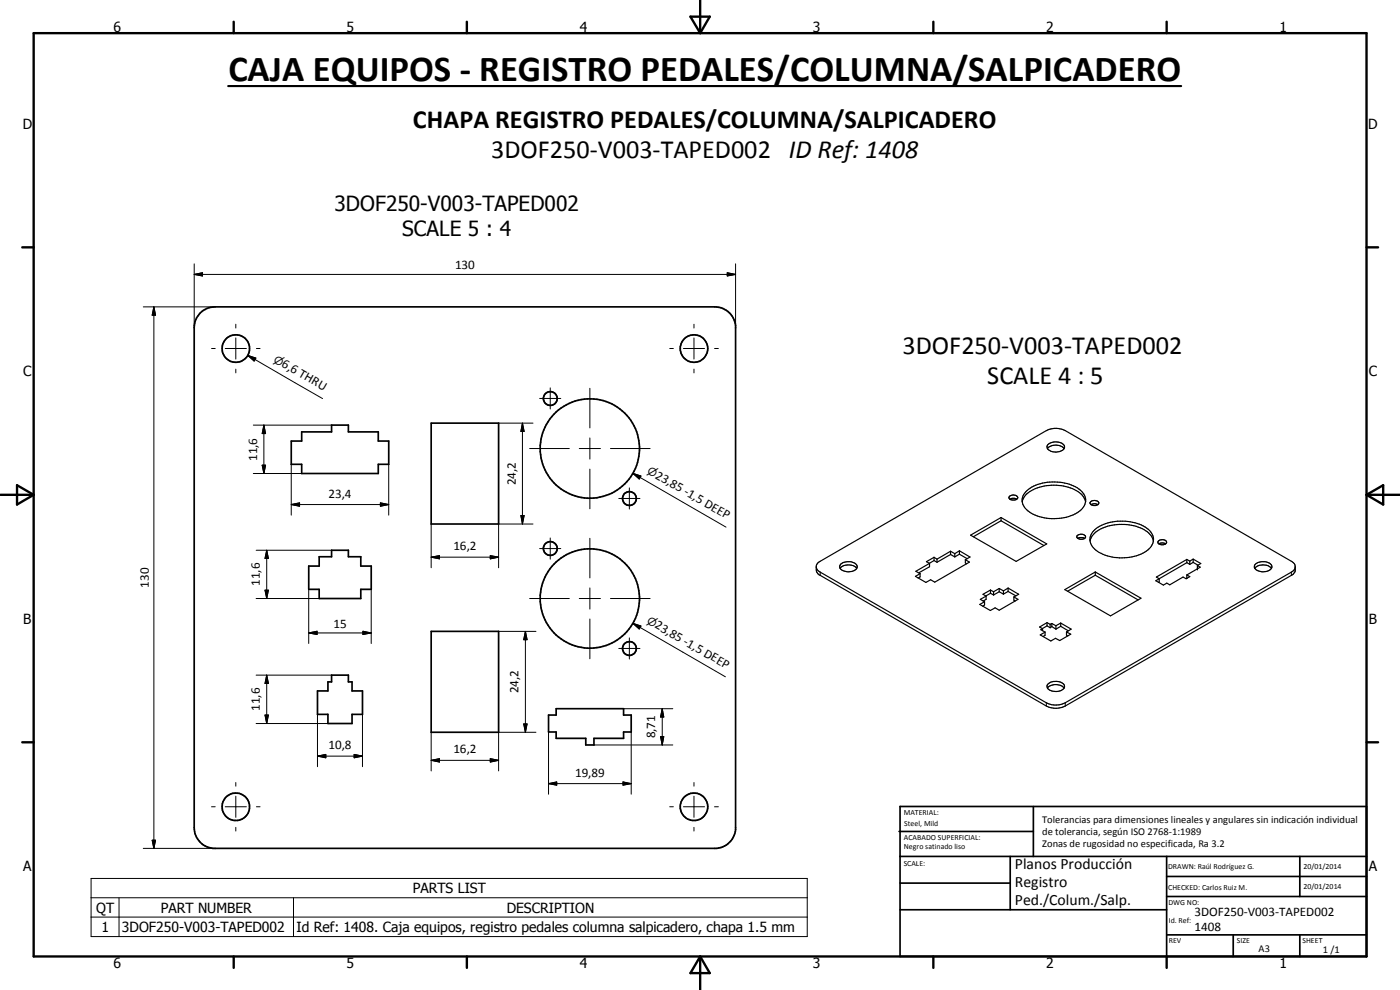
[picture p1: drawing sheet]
<svg xmlns="http://www.w3.org/2000/svg" width="420mm" height="297mm" viewBox="0 0 420 297" stroke-linecap="round" stroke-linejoin="round" font-family="sans-serif">
<g fill="none" stroke="#000" stroke-width=".51">
<path d="M60.1 93.9l2-1.4 2.4-.4h150a6.3 6.3 0 0 1 6.3 5.6v151.2a6.3 6.3 0 0 1-5.7 5.7h-151.2a6.3 6.3 0 0 1-5.6-6.3v-150a6.2 6.2 0 0 1 1.8-4.4zM87.4 132.3h3.1v-2.7h9v-2h5.1v2h8.9v2.7h3.2v7h-3.2v2.8h-23v-2.8h-3.1zM129.4 127h20.2v30.2h-20.2zM92.7 169.8h3.1v-2.8h3.7v-1.9h5.1v1.9h3.7v2.8h3.1v7h-3.1v2.8h-12.5v-2.8h-3.1zM129.4 189.4h20.2v30.3h-20.2zM99.5 202.6h5.1v2h1.1v2.7h3.1v7h-3.1v2.8h-7.3v-2.8h-3.1v-7h3.1v-2.7h1.1zM164.6 214.5h2.3v-1.9h20.2v1.9h2.3v5.1h-2.3v1.9h-8.8v2h-2.5v-2h-8.9v-1.9h-2.3zM269.8 249.5h40.3M270.1 242h140v45h-140zM270.1 257h140M303.2 257v16M310.1 242v15"/>
<path d="M350.1 257v30M390.1 257v12M270.1 265h33.1M270.1 273h80M350.1 269h60M350.1 263h60M350.1 280.5h60M370.1 280.5v6.5M390.1 280.5v6.5"/>
<circle cx="70.8" cy="104.6" r="4.1"/>
<circle cx="165.1" cy="119.6" r="2.07"/>
<circle cx="208.3" cy="104.6" r="4.1"/>
<circle cx="177" cy="134.6" r="14.9"/>
<circle cx="188.9" cy="149.6" r="2.08"/>
<circle cx="165.1" cy="164.6" r="2.06"/>
<circle cx="177" cy="179.6" r="14.9"/>
<circle cx="188.9" cy="194.6" r="2.07"/>
<circle cx="70.8" cy="242.1" r="4.1"/>
<circle cx="208.3" cy="242.1" r="4.1"/>
</g>
<g fill="none" stroke="#000" stroke-width=".35">
<path d="M314.4 134.6a3.5 3.5 0 0 1 5 0M314.4 133.5a3.5 3.5 0 0 1 5 .3 1.61 1.61 0 0 1-1.9 1.8 2.64 2.64 0 0 1-3.3-1.4zM300.4 155.3v1M300.4 156.3l12.9 7.4M300.4 156.3l-8.3 4.7M302.9 149a1.67 1.67 0 0 1 2.5 .2 1.46 1.46 0 0 1-1.3 .8 1.46 1.46 0 0 1-1.3-.7zM303.1 149.8l.6-.3 1.4 .3M306.8 150.6a6.3 6.3 0 0 1 5.2-4.4 13.5 13.5 0 0 1 12.8 2.3l.7 1.2 .3 .9M307.9 147.5a13.3 13.3 0 0 1 13-2.2 6 6 0 0 1 4.9 4.6 5.4 5.4 0 0 1-4.4 4.8 13.7 13.7 0 0 1-13.3-1.7 3.6 3.6 0 0 1-.2-5.5zM327.3 150.6a1.38 1.38 0 0 1 1.4-.5 1.38 1.38 0 0 1 1 1 1.57 1.57 0 0 1-2.6-.2zM327.4 151.4a1.87 1.87 0 0 1 2.1 0M328.2 159.3a11.4 11.4 0 0 1 7.2-2.9 12.9 12.9 0 0 1 9.6 2.8 4 4 0 0 1-1.5 6.5 14.1 14.1 0 0 1-15-1 3.6 3.6 0 0 1-.3-5.4z"/>
<path d="M245 170.2l.3 .8 .9 .7 67.8 39.2a6.2 6.2 0 0 0 5.7 0l67.9-39.2 .8-.7 .3-.8M245.5 168.8l68.5-39.6a6.2 6.2 0 0 1 5.7 0l67.9 39.2 1 .9 .1 1.7v.5l-.9 1-68.1 39.3a6.2 6.2 0 0 1-5.7 0l-68.2-39.3-.7-1-.1-.5a2.1 2.1 0 0 1 .5-2.2zM252.1 170.5a3.6 3.6 0 0 1 5 0M252.4 169.2a3.4 3.4 0 0 1 4.8 .6v.4a3.3 3.3 0 0 1-4.7 .7l-.5-.8zM276.1 172.1v1l-.6 .3M279 169l-4.1 2.4 1.2 .7M279 169v1.1l-3.3 1.8M280.3 167.2l.9 .6M280.3 167.2v1M280.3 168.2l.9 .5M280.3 167.2l-2.3 1.3 1 .5M280.3 168.2l-1.4 .8"/>
<path d="M281.2 167.8v.9M285.3 166.4l-4.1 2.3M285.3 165.4v1M285.3 165.4l-4.1 2.4M285.3 165.4l1.2 .7M285.3 166.4l1.2 .7M286.5 166.1v1M287.9 165.3l-1.4 .8M287.9 166.3l-1.4 .8M287.9 165.3v1M287.9 165.3l3.2 1.8-1.4 .8M287.9 166.3l2.4 1.3"/>
<path d="M289.7 167.9v1l.4 .3M289.7 167.9l1.2 .8-10.4 6-1.2-.8-1.4 .9-3.2-1.9 1.4-.8M291.3 160.6l9.1-5.3 13.7 7.9-9.1 5.2zM295.9 178.9l-1.7 .9 1.3 .8M295.9 178.9v.9l-.8 .5M297.3 177l.9 .5M297.3 177v1M297.3 178l.9 .5M297.3 177l-2.3 1.3 .9 .6M297.3 178l-1.4 .8M298.2 177.5v1M299.9 177.5l-1.7 1"/>
<path d="M299.9 176.6v.9M299.9 176.6l-1.7 .9M299.9 176.6l1.2 .7M299.9 177.5l1.2 .8M301.1 177.3v1M302.5 176.4l3.2 1.9-1.4 .8M302.5 176.4v1.1M302.5 177.5l2.4 1.3M302.5 176.4l-1.4 .9M302.5 177.5l-1.4 .8M304.3 179.1v1l.4 .2M304.3 179.1l1.2 .7-5.6 3.3-1.2-.7-1.5 .8-3.2-1.8 1.5-.8"/>
<path d="M319.6 176.9l9.1-5.3 13.7 7.9-9.1 5.3zM323.3 160.7a1.77 1.77 0 0 1 2.5 .3 1.46 1.46 0 0 1-1.3 .8 1.46 1.46 0 0 1-1.3-.8zM323.5 161.5l.6-.2 1.4 .2M327.1 162.3a6.7 6.7 0 0 1 5.2-4.4 14.1 14.1 0 0 1 12.5 2l.9 1.2 .4 1.2M328.7 171.6v1M328.7 172.6l12.9 7.4M328.7 172.6l-8.3 4.8M347.6 162.3a1.44 1.44 0 0 1 2.5 .6 1.53 1.53 0 0 1-2.6-.3zM347.8 163.2a1.87 1.87 0 0 1 2 0M347.9 173.7v.9l-.2 .2M356.2 167.9l.9 .5M356.2 167.9v.9"/>
<path d="M356.2 172.5l.1 1M356.2 168.8l.9 .5M356.2 172.5l.9 .5-1.1 .7-1-.6-3.9 2.4-.9-.5-1 .6-2.3-1.4 1-.5M356.2 167.9l-9.2 5.2 .9 .6M356.2 168.8l-8.3 4.9M357.1 168.4v.9M358.1 167.8l2.3 1.3-1 .6M358.1 167.8v.9M358.1 168.7l1.5 .9M358.1 167.8l-1 .6M358.1 168.7l-1 .6M359.4 169.7v1"/>
<path d="M359.4 169.7l.8 .5-4 2.3M376.6 170.5a3.6 3.6 0 0 1 5 0M376.6 169.4a3.4 3.4 0 0 1 5.1 .4 1.52 1.52 0 0 1-1.6 1.6 3.6 3.6 0 0 1-3.5-.8l-.1-.8zM295.5 180.6v.9l-.6 .4M312.9 188.6v.6M312.9 188.6l-.5 .3 1.2 .8M313.6 189.7v.9l-.6 .4M314.2 186.8l1 .5M314.2 186.8v1M314.2 187.8l1 .5M314.2 186.8l-2.2 1.3 .9 .5M314.2 187.8l-1.4 .8"/>
<path d="M315.2 187.3v1M315.7 187.1l1.2 .6M315.7 187.1v.9M315.7 188l1.2 .8M315.7 188l-.5 .3M315.7 187.1l-.5 .2M316.9 187.7v1.1M318.3 186.9l3.2 1.9-1.4 .8M318.3 186.9v1M318.3 187.9l2.3 1.4M318.3 186.9l-1.4 .8M318.3 187.9l-1.4 .9"/>
<path d="M320.1 189.6v1l.4 .2M320.1 189.6l1.2 .7-3.3 1.9-1.2-.7-1.4 .8-3.2-1.8 1.4-.8M314.4 206.5a3.5 3.5 0 0 1 5 0M314.6 205.1a3.4 3.4 0 0 1 4.8 .6 2.1 2.1 0 0 1-2.6 1.8 2.13 2.13 0 0 1-2.6-1.7z"/>
</g>
<circle cx="359.4" cy="170.7" r=".18" fill="#000"/>
<g fill="none" stroke="#000" stroke-width=".3">
<path d="M58.3 79.2v19.1M220.8 79.2v19.1M43 92.1h21.5M46.2 92.1l.5 2.5h-1zM46.2 92.1v162.5M58.3 82.3l2.5-.5v1zM58.3 82.3h162.5M70.8 97.3v1.1M208.3 97.3v1.1M218.3 81.8l2.5 .5-2.5 .5zM63.5 104.6h1.1M67.6 104.6h6.3"/>
<path d="M70.8 101.4v6.3M70.8 110.7v1.2M74.4 106.6l2.4 .8-.5 .9zM74.4 106.6l22.4 13M77 104.6h1.1M162 119.5h6.3M165.1 116.4v6.3M177 116.5v11.9M201 104.6h1.1M205.1 104.6h6.3M208.3 101.4v6.3M208.3 110.7v1.2"/>
<path d="M214.4 104.6h1.2M76 127.6h23.5M78.7 139.6h1l-.5 2.5zM79.2 127.6l.5 2.5h-1zM79.2 127.6v14.5M87.4 139.3v15.3M116.7 139.3v15.3M149.6 127h10.4M156.8 127l.5 2.5h-1zM156.8 127v30.2M159 134.6h11.8M173.9 134.6h6.3"/>
<path d="M177 131.4v6.4M183.2 134.6h11.9M76 142.1h14.5M87.4 151.4l2.5-.5v1zM87.4 151.4h29.3M114.2 150.9l2.5 .5-2.5 .5zM129.4 157.2v13.1M156.3 154.7h1l-.5 2.5zM160 157.2h-10.4v13.1M177 140.8v11.9M185.7 149.6h6.4M188.9 146.4v6.3"/>
<path d="M189.9 142l2.5 .8-.6 .9zM189.9 142l28 16.2M76.9 179.6h18.9M76.9 165.1h22.6M79.5 177.1h1l-.5 2.5zM80 165.1l.5 2.5h-1zM80 165.1v14.5M92.7 176.8v16.3M111.4 176.8v16.3M129.4 167.2l2.5-.5v1zM129.4 167.2h20.2M147.1 166.7l2.5 .5-2.5 .5z"/>
<path d="M159 179.6h11.8M162 164.6h6.3M165.1 161.4v6.4M173.9 179.6h6.3M177 161.5v11.9M177 176.4v6.4M183.2 179.6h11.9M246.2 171.7v.9M387.6 171.7v.9M92.7 189.9l2.5-.5v1zM92.7 189.9h18.7M108.9 189.4l2.5 .5-2.5 .5z"/>
<path d="M149.6 189.4h11.3M157.7 189.4l.5 2.5h-1zM157.7 189.4v30.3M177 185.7v12M185.7 194.6h6.4M188.9 191.4v6.3M189.9 187l2.5 .8-.6 .9zM189.9 187l27.8 16.1M76.9 217.1h21.5M76.9 202.6h22.6M79.5 214.5h1l-.5 2.6zM80 202.6l.5 2.5h-1z"/>
<path d="M80 202.6v14.5M95.3 214.3v15.7M108.8 214.3v15.7M129.4 219.7v11.6M157.2 217.2h1l-.5 2.5zM160.9 219.7h-11.3v11.6M164.6 219.6v18.7M187.1 212.6h14.8M189.4 219.6v18.7M198.7 212.6l.5 2.5h-1zM198.7 212.6v10.9M314 210.9v.9"/>
<path d="M319.7 210.9v.9M70.8 234.8v1.1M70.8 238.9v6.3M95.3 226.9l2.5-.5v1zM95.3 226.9h13.5M106.3 226.4l2.5 .5-2.5 .5zM129.4 228.1l2.5-.5v1zM129.4 228.1h20.2M147.1 227.6l2.5 .5-2.5 .5zM164.6 235.1l2.5-.5v1zM164.6 235.1h24.8M178.3 223.5h23.6"/>
<path d="M187 234.6l2.4 .5-2.4 .5zM198.2 221h1l-.5 2.5zM208.3 234.8v1.1M208.3 238.9v6.3M43 254.6h21.5M45.7 252.1h1l-.5 2.5zM63.5 242.1h1.1M67.6 242.1h6.3M70.8 248.2v1.1M77 242.1h1.1M201 242.1h1.1M205.1 242.1h6.3"/>
<path d="M208.3 248.2v1.1M214.4 242.1h1.2M27.3 263.6h215v17.4h-215zM27.3 269.4h215M27.3 275.2h215M35.7 269.4v11.6M88.1 269.4v11.6"/>
</g>
<g fill="none" stroke="#000" stroke-width=".71">
<path d="M10.1 9.9h400v277.1h-400zM70.1 6.5v3.4M140.1 6.5v3.4M207.2 5h5.8l-2.9 4.9zM210.1 0v9.9M280.1 6.5v3.4M350.1 6.5v3.4M6.7 74.2h3.4M410.1 74.2h3.5M.1 148.5h10M5.1 145.6l5 2.9-5 2.9zM410.1 148.5h10"/>
<path d="M410.1 148.5l5-2.9v5.8zM6.7 222.7h3.4M410.1 222.7h3.5M70.1 287v3.4M140.1 287v3.4M210.1 287v10M210.1 287l2.9 5h-5.8zM280.1 287v3.4M350.1 287v3.4"/>
</g>
<path d="M68.5 25.8h286" fill="none" stroke="#000" stroke-width=".63"/>
<g fill="#000">
<path d="M46.2 92.1l.5 2.5h-1zM58.3 82.3l2.5-.5v1zM218.3 81.8l2.5 .5-2.5 .5zM74.4 106.6l2.4 .8-.5 .9zM78.7 139.6h1l-.5 2.5zM79.2 127.6l.5 2.5h-1zM156.8 127l.5 2.5h-1zM87.4 151.4l2.5-.5v1zM114.2 150.9l2.5 .5-2.5 .5zM156.3 154.7h1l-.5 2.5zM189.9 142l2.5 .8-.6 .9zM79.5 177.1h1l-.5 2.5z"/>
<path d="M80 165.1l.5 2.5h-1zM129.4 167.2l2.5-.5v1zM147.1 166.7l2.5 .5-2.5 .5zM92.7 189.9l2.5-.5v1zM108.9 189.4l2.5 .5-2.5 .5zM157.7 189.4l.5 2.5h-1zM189.9 187l2.5 .8-.6 .9zM79.5 214.5h1l-.5 2.6zM80 202.6l.5 2.5h-1zM157.2 217.2h1l-.5 2.5zM198.7 212.6l.5 2.5h-1zM95.3 226.9l2.5-.5v1z"/>
<path d="M106.3 226.4l2.5 .5-2.5 .5zM129.4 228.1l2.5-.5v1zM147.1 227.6l2.5 .5-2.5 .5zM164.6 235.1l2.5-.5v1zM187 234.6l2.4 .5-2.4 .5zM198.2 221h1l-.5 2.5zM45.7 252.1h1l-.5 2.5z"/>
</g>
<text font-size="11" x="68.5" y="24.3">CAJA EQUIPOS - REGISTRO PEDALES/COLUMNA/SALPICADERO</text>
<g font-size="7.9">
<text x="123.9" y="38.3">CHAPA REGISTRO PEDALES/COLUMNA/SALPICADERO</text>
<text x="147.4" y="47.3">3DOF250-V003-TAPED002 ID Ref: 1408</text>
<text x="270.8" y="106.2">3DOF250-V003-TAPED002</text>
<text x="296.3" y="115.1">SCALE 4 : 5</text>
</g>
<g font-size="6.3">
<text x="100.4" y="63.5">3DOF250-V003-TAPED002</text>
<text x="120.7" y="71">SCALE 5 : 4</text>
</g>
<g font-size="4.7">
<text x="304.6" y="260.8">Planos Producción</text>
<text x="304.6" y="266.2">Registro</text>
<text x="304.6" y="271.6">Ped./Colum./Salp.</text>
</g>
<g font-size="4.2">
<text x="34" y="9.6">6</text>
<text x="104" y="9.6">5</text>
<text x="174" y="9.6">4</text>
<text x="244" y="9.6">3</text>
<text x="314" y="9.6">2</text>
<text x="384" y="9.6">1</text>
<text x="6.8" y="38.7">D</text>
<text x="410.6" y="38.7">D</text>
<text x="7" y="112.9">C</text>
<text x="410.8" y="112.9">C</text>
<text x="7" y="187.1">B</text>
<text x="410.8" y="187.1">B</text>
<text x="7" y="261.4">A</text>
<text x="410.8" y="261.4">A</text>
<text x="123.9" y="268">PARTS LIST</text>
<text x="28.8" y="273.9">QT</text>
<text x="48.2" y="273.8">PART NUMBER</text>
<text x="152.1" y="273.9">DESCRIPTION</text>
<text x="30.4" y="279.6">1</text>
<text x="36.6" y="279.7">3DOF250-V003-TAPED002</text>
<text x="89" y="279.7">Id Ref: 1408. Caja equipos, registro pedales columna salpicadero, chapa 1.5 mm</text>
<text x="34" y="290.4">6</text>
<text x="104" y="290.4">5</text>
<text x="174" y="290.4">4</text>
<text x="244" y="290.4">3</text>
<text x="314" y="290.4">2</text>
<text x="384" y="290.4">1</text>
</g>
<g font-size="3.9">
<text x="136.6" y="80.8">130</text>
<text x="84.3" y="109.9" transform="rotate(30 84.3 109.9)">6,6 THRU</text>
<text x="77.2" y="138.3" transform="rotate(-90 77.2 138.3)">11,6</text>
<text x="196.5" y="143.3" transform="rotate(30 196.5 143.3)">23,85 -1,5 DEEP</text>
<text x="98.6" y="149.3">23,4</text>
<text x="154.8" y="145.6" transform="rotate(-90 154.8 145.6)">24,2</text>
<text x="136.1" y="165.1">16,2</text>
<text x="44.7" y="176.3" transform="rotate(-90 44.7 176.3)">130</text>
<text x="78" y="175.8" transform="rotate(-90 78 175.8)">11,6</text>
<text x="100.1" y="188.3">15</text>
<text x="196.3" y="188.2" transform="rotate(30 196.3 188.2)">23,85 -1,5 DEEP</text>
<text x="155.6" y="208.1" transform="rotate(-90 155.6 208.1)">24,2</text>
<text x="78" y="213.3" transform="rotate(-90 78 213.3)">11,6</text>
<text x="196.7" y="221.6" transform="rotate(-90 196.7 221.6)">8,71</text>
<text x="98.6" y="224.8">10,8</text>
<text x="136.1" y="226.1">16,2</text>
<text x="172.6" y="233">19,89</text>
<text x="358.5" y="275">3DOF250-V003-TAPED002</text>
<text x="358.5" y="279.4">1408</text>
</g>
<g font-size="3.3">
<text x="81.9" y="108.5" transform="rotate(30 81.9 108.5)">n</text>
<text x="194" y="141.9" transform="rotate(30 194 141.9)">n</text>
<text x="193.9" y="186.8" transform="rotate(30 193.9 186.8)">n</text>
</g>
<g font-size="3.1">
<text x="312.7" y="246.8">Tolerancias para dimensiones lineales y angulares sin indicación individual</text>
<text x="312.7" y="250.4">de tolerancia, según ISO 2768-1:1989</text>
<text x="312.7" y="254">Zonas de rugosidad no especificada, Ra 3.2</text>
<text x="377.7" y="285.6">A3</text>
<text x="397" y="285.9">1 /1</text>
</g>
<g font-size="2.4">
<text x="271.2" y="244.4">MATERIAL:</text>
<text x="271.3" y="252">ACABADO SUPERFICIAL:</text>
<text x="271.4" y="247.9">Steel, Mild</text>
<text x="271.3" y="254.6">Negro satinado liso</text>
<text x="271.2" y="259.7">SCALE:</text>
<text x="350.6" y="260.8">DRAWN: Raúl Rodríguez G.</text>
<text x="391.2" y="260.6">20/01/2014</text>
<text x="350.6" y="267">CHECKED: Carlos Ruiz M.</text>
<text x="391.2" y="266.7">20/01/2014</text>
<text x="350.6" y="271.4">DWG NO:</text>
<text x="350.8" y="276.9">Id. Ref:</text>
<text x="350.8" y="282.8">REV</text>
<text x="371.2" y="282.9">SIZE</text>
<text x="390.9" y="282.9">SHEET</text>
</g>
</svg>
